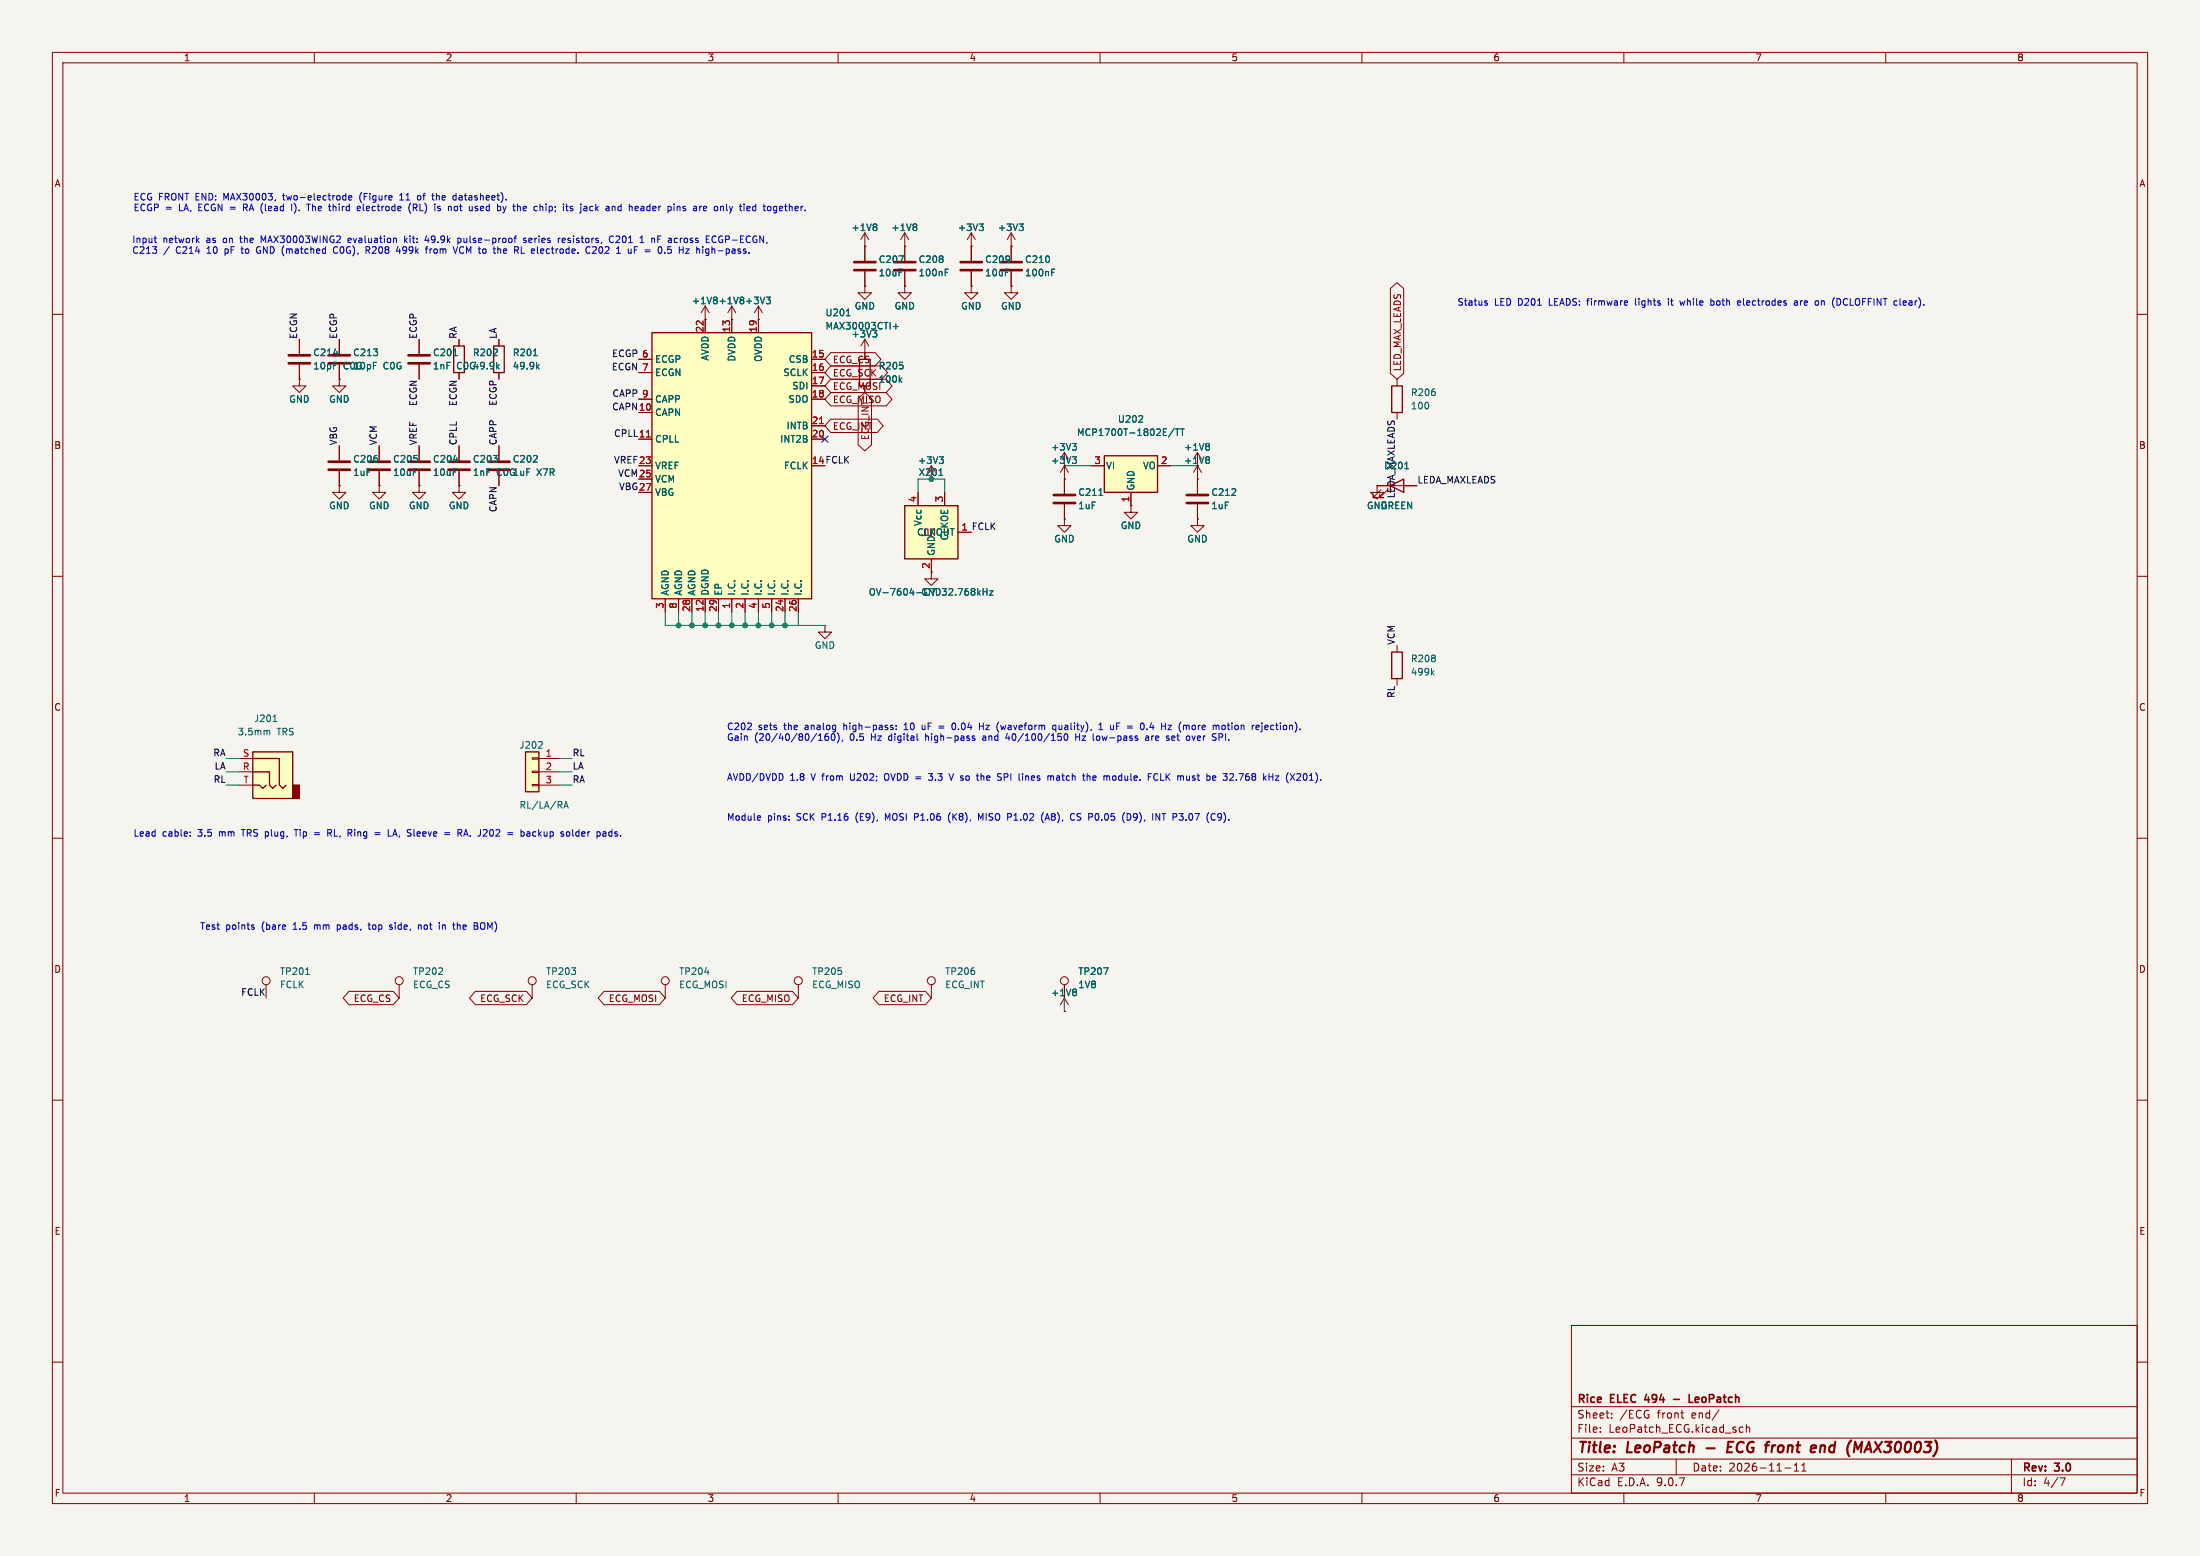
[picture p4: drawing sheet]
<svg xmlns="http://www.w3.org/2000/svg" width="420mm" height="297mm" viewBox="0 0 420 297" stroke-linecap="round" stroke-linejoin="round" font-family="sans-serif">
<path d="M0 0h420v297h-420z" fill="#f5f4ef" stroke="#f5f4ef" stroke-width=".19"/>
<g fill="none" stroke="#840000" stroke-width=".19">
<path d="M10 10h400v277h-400zM12 12h396v273h-396zM60 10v2M110 10v2M160 10v2M210 10v2M260 10v2M310 10v2M360 10v2M10 60h2M408 60h2M10 110h2"/>
<path d="M408 110h2M10 160h2M408 160h2M10 210h2M408 210h2M300 253h108v32h-108zM10 260h2M300 278.5h108M300 274.5h108M300 268.5h108M305.5 273.2v.2M305.5 272.5v.1"/>
<path d="M307.7 270.5v.2M307.7 269.8v.1M320 278.5v3M320.9 269.7h.5M321.3 270.7h.1M328.2 269.1l-1.3 1.9M332 273.1l.3 .3 .4-.1M332.7 272.5l-.4-.1-.3 .3M333.4 272.5l.2-.1 .3 .1 .1 .9M333.4 271.9v1.5M342.5 279.7l.4-.4v1.5M343.9 279.7l.5-.4v1.5"/>
<path d="M384 278.5v6.5M408 260h2M60 285v2M110 285v2M160 285v2M210 285v2M260 285v2M300 281.5h108M310 285v2M340.7 280.2h1.2M342.5 280.8h.9M343.9 280.8h.9"/>
<path d="M360 285v2M393.2 282.1h1l-.6 1.5"/>
</g>
<path d="M325.8 276.4h1.5M329.8 276.2h.7M330.9 275.2h-.9l-.3 2h1M338.9 275.9l-.5 .2M347.6 275.9l-.2 1.3M348.3 276a.57 .57 0 0 0-.7 .1M353.4 274.9l-.1 .1M354.6 276.6l.9-1.4-.3 2" fill="none" stroke="#840000" stroke-width=".4"/>
<path d="M314.3 266.1l-.3 1.1h.9M319.5 267.1h1.1M322.5 266.2v1.5h.7M323.8 266.7l-.2 .2v.6l.2 .2M324.3 267l-.7 .2" fill="none" stroke="#840000" stroke-width=".3"/>
<path d="M48.3 143.5h7.6v8.9h-7.6z" fill="#ffffc2"/>
<path d="M55.9 149.9h1.2v2.5h-1.2z" fill="#840000" stroke="#840000" stroke-width=".25"/>
<path d="M265.4 92.7l2.6-1.3v2.6zM48.3 143.5h7.6v8.9h-7.6zM48.3 147.3h3.1v2.6l.7 .6 .6-.6M48.3 149.9h1.2l.7 .6 .6-.6M48.3 144.8h5v5.1l.7 .6 .6-.6" fill="none" stroke="#840000" stroke-width=".25"/>
<g fill="none" stroke="#840000" stroke-width=".19">
<path d="M165.1 47h.1M165.1 54.6v1.3h1.3l-1.3 1.3-1.3-1.3h1.3M165.1 54.6h.1M165.1 44.5v5.3M165.1 51.8v2.8M165.1 44.5l-.8 1.2M165.1 44.5l.8 1.2M172.7 47h.1M172.7 54.6v1.3h1.3l-1.3 1.3-1.3-1.3h1.3M172.7 54.6h.1M172.7 44.5l-.7 1.2M172.7 44.5l.8 1.2"/>
<path d="M172.7 44.5v5.3M172.7 51.8v2.8M185.4 54.6v1.3h1.3l-1.3 1.3-1.3-1.3h1.3M185.4 54.6h.1M185.4 47h.1M185.4 44.5l-.7 1.2M185.4 44.5l.8 1.2M185.4 44.5v5.3M185.4 51.8v2.8M193 47h.1M193 54.6v1.3h1.3l-1.3 1.3-1.2-1.3h1.2M193 54.6h.1"/>
<path d="M193 44.5v5.3M193 51.8v2.8M193 44.5l-.7 1.2M193 44.5l.8 1.2M57.1 72.4v1.3h1.3l-1.3 1.2-1.2-1.2h1.2M57.1 72.4h.1M64.8 72.4v1.3h1.2l-1.2 1.2-1.3-1.2h1.3M64.8 72.4h.1M64.8 64.8v2.8M64.8 69.6v2.8M80 64.8v2.8M80 69.6v2.8"/>
<path d="M64.8 92.7v1.3h1.2l-1.2 1.3-1.3-1.3h1.3M64.8 92.7h.1M64.8 85.1v2.8M64.8 89.9v2.8M72.4 92.7v1.3h1.3l-1.3 1.3-1.3-1.3h1.3M72.4 92.7h.1M72.4 85.1v2.8M72.4 89.9v2.8M202.4 90.2l.8-1.3 .8 1.3M203.2 91.4h.1M203.2 99.1v1.2h1.3l-1.3 1.3-1.3-1.3h1.3M203.2 99.1h.1"/>
<path d="M203.2 86.4v7.8M203.2 96.3v2.8M203.2 86.4l-.8 1.2M203.2 86.4l.8 1.2M262.9 92.7v1.3h1.3l-1.3 1.3-1.3-1.3h1.3M262.9 92.7h.1M262.9 92.7h7.6M263.7 93.5l-1.6 1.5h.8h-.8v-.8M264.9 93.5l-1.5 1.5h.8h-.8v-.8M45.7 144.8h2.6M45.7 147.3h2.6M45.7 149.9h2.6"/>
</g>
<g fill="none" stroke="#006464" stroke-width=".19">
<path d="M167.2 42.7l.2 .3-.2 .3 .2 .2v.3l-.2 .2M171.6 48.8h.9l-.6 1.3M174.8 42.7l.2 .3-.2 .3 .2 .2v.3l-.2 .2M180.5 52h.4M180.5 51.4h.6M186.9 42.7h.8l-.4 .5M187.5 43.2l.2 .3v.3l-.2 .2M194.6 42.7h.7l-.4 .5M195.1 43.2l.2 .3v.3l-.2 .2M200.8 52h.4M200.8 51.4h.6M86.6 67.9h.7"/>
<path d="M204.7 87.2h.8l-.4 .5M204.7 84.7h.8l-.4 .4M205.3 87.7l.2 .2v.3l-.2 .3M205.3 85.1l.2 .3v.3l-.2 .2M209.8 94.6h.7M268.2 89.5h.7M51.1 139.4l.4 .2v.7M52.1 137.7h.8"/>
</g>
<g fill="none" stroke="#840000" stroke-width=".51">
<path d="M163.1 50h4M163.1 51.6h4M170.7 50h4.1M170.7 51.6h4.1M183.4 50h4.1M183.4 51.6h4.1M191 50h4.1M191 51.6h4.1M62.7 67.8h4.1M62.7 69.3h4.1M78 67.8h4M78 69.3h4"/>
<path d="M62.7 88.1h4.1M62.7 89.7h4.1M70.4 88.1h4M70.4 89.7h4M201.2 94.5h4M201.2 96h4"/>
</g>
<path d="M210.8 87h10.2v7h-10.2z" fill="#ffffc2"/>
<path d="M164.1 68.6h2v5.1h-2zM265.7 73.7h2v5h-2zM210.8 87h10.2v7h-10.2z" fill="none" stroke="#840000" stroke-width=".25"/>
<g fill="none" stroke="#840000" stroke-width=".19">
<path d="M134.6 58.4l-.7 1.3M134.6 58.4l.8 1.3M134.6 58.4v2.6M144.8 58.4l-.8 1.3M144.8 58.4l.7 1.3M144.8 58.4v2.6M57.1 64.8v2.8M57.1 69.6v2.8M134.6 61h.1M144.8 61h.1M165.1 67.3h.1M165.1 64.8v3.8"/>
<path d="M165.1 64.8l-.8 1.2M165.1 64.8l.8 1.2M266.7 72.4v1.3M266.7 78.7v1.3M208.3 88.9h2.5M215.9 96.5v1.3h1.3l-1.3 1.3-1.3-1.3h1.3M215.9 96.5h.1M215.9 94v2.5M221 88.9h2.5M227.8 90.2l.8-1.3 .8 1.3M228.6 99.1v1.2h1.3l-1.3 1.3-1.3-1.3h1.3M228.6 99.1h.1"/>
<path d="M228.6 91.4h.1M228.6 86.4v7.8M228.6 96.3v2.8M228.6 86.4l-.8 1.2M228.6 86.4l.8 1.2"/>
</g>
<g fill="none" stroke="#006464" stroke-width=".19">
<path d="M146.3 56.7h.8l-.4 .5M146.8 57.2l.3 .2v.3l-.3 .3M63.7 67.5h.8M167.3 63.7l.1 .4-.2 .2M171.8 72.5l.4 .5M172.2 72.1l-.5 .5M218.1 79.4v.5M217.4 80.6h.7M224.2 81.8l-1.1 1.6M224.4 81.9h.7M224.8 81.9v1.2M225.4 81.9h.7"/>
<path d="M225.7 81.9v1.2M230.7 84.7l.2 .2-.2 .3 .2 .2v.3l-.2 .2M230.7 87.2l.2 .2-.2 .3 .2 .3v.2l-.2 .3"/>
</g>
<path d="M55.1 67.8h4.1M55.1 69.3h4.1M226.6 94.5h4M226.6 96h4" fill="none" stroke="#840000" stroke-width=".51"/>
<path d="M124.5 63.5h30.4v50.8h-30.4z" fill="#ffffc2"/>
<path d="M86.6 66h2v5.1h-2zM94.2 66h2.1v5.1h-2.1zM124.5 63.5h30.4v50.8h-30.4zM265.7 124.5h2v5h-2z" fill="none" stroke="#840000" stroke-width=".25"/>
<g fill="none" stroke="#840000" stroke-width=".19">
<path d="M139.7 58.4v5.1M139.7 58.4l-.8 1.3M139.7 58.4l.8 1.3M87.6 64.8v1.2M87.6 71.1v1.3M95.2 64.8v1.2M95.2 71.1v1.3M121.9 68.6h2.6M121.9 71.1h2.6M121.9 76.2h2.6M121.9 78.7h2.6M134.6 61v2.5"/>
<path d="M139.7 61h.1M144.8 61v2.5M154.9 68.6h2.6M154.9 71.1h2.6M154.9 76.2h2.6M154.9 73.7h2.6M80 92.7v1.3h1.3l-1.3 1.3-1.3-1.3h1.3M80 92.7h.1M80 85.1v2.8M80 89.9v2.8M87.6 92.7v1.3h1.3l-1.3 1.3-1.2-1.3h1.2M87.6 92.7h.1"/>
<path d="M87.6 85.1v2.8M87.6 89.9v2.8M95.2 85.1v2.8M95.2 89.9v2.8M121.9 83.8h2.6M121.9 88.9h2.6M121.9 91.4h2.6M121.9 94h2.6M154.9 83.8h2.6M154.9 81.3h2.6M127 114.3v2.5M129.5 114.3v2.5"/>
<path d="M132.1 114.3v2.5M134.6 114.3v2.5M137.2 114.3v2.5M139.7 114.3v2.5M142.2 114.3v2.5M144.8 114.3v2.5M147.3 114.3v2.5M149.9 114.3v2.5M152.4 114.3v2.5M157.5 119.4v1.3h1.2l-1.2 1.2-1.3-1.2h1.3M157.5 119.4h.1M266.7 123.2v1.3"/>
<path d="M266.7 129.5v1.3M50.8 188v2.5M76.2 188v2.5M127 188v2.5M152.4 188v2.5M177.8 188v2.5M202.4 191.8l.8-1.3 .8 1.3M203.2 193h.1M203.2 188v5"/>
<circle cx="50.8" cy="187.2" r=".76"/>
<circle cx="76.2" cy="187.2" r=".76"/>
<circle cx="127" cy="187.2" r=".76"/>
<circle cx="152.4" cy="187.2" r=".76"/>
<circle cx="177.8" cy="187.2" r=".76"/>
<circle cx="203.2" cy="187.2" r=".76"/>
</g>
<path d="M123.4 83.4h.8M156.5 80.9h.7" fill="none" stroke="#a90000" stroke-width=".19"/>
<g fill="none" stroke="#006464" stroke-width=".19">
<path d="M94.9 69.9l.4 .5M95.3 69.6l-.5 .5M101.8 67.9h.8M102.6 69.9l.3 .5M102.9 69.6l-.5 .5M161.6 60.3h.7M170.5 62.3h1M171 61.8v1M86.6 87.8h.8M273.4 128.4l.4 .4M273.8 128l-.5 .5M58.3 186h.8"/>
<path d="M134.5 185.6h.8M205.3 188.8l.1 .1M205.4 189.3h-.1l.1 .1M205.4 189.5l.1 .3-.2 .3M210.7 184.7h.8l-.5 1.3"/>
</g>
<path d="M78 88.1h4M78 89.7h4M85.6 88.1h4.1M85.6 89.7h4.1M93.2 88.1h4.1M93.2 89.7h4.1" fill="none" stroke="#840000" stroke-width=".51"/>
<path d="M172.7 96.5h10.2v10.2h-10.2z" fill="#ffffc2"/>
<path d="M172.7 96.5h10.2v10.2h-10.2z" fill="none" stroke="#840000" stroke-width=".25"/>
<g fill="none" stroke="#840000" stroke-width=".19">
<path d="M175.3 94v2.5M177.8 88.9v2.5M177.8 88.9l-.8 1.3M177.8 88.9l.8 1.3M180.3 94v2.5M177.8 106.7v3.8h1.3l-1.3 1.3-1.3-1.3h1.3M182.9 101.6h2.5M101.6 188v2.5"/>
<circle cx="101.6" cy="187.2" r=".76"/>
</g>
<path d="M179.3 90.7h.7M179.3 87.2h.8l-.4 .5M179.9 87.7l.2 .2v.3l-.2 .3M188.9 112.8h.7l-.7 .8h.7" fill="none" stroke="#006464" stroke-width=".19"/>
<path d="M100.3 143.5h2.6v7.6h-2.6z" fill="#ffffc2"/>
<path d="M100.3 143.5h2.6v7.6h-2.6z" fill="none" stroke="#840000" stroke-width=".25"/>
<g fill="none" stroke="#840000" stroke-width=".19">
<path d="M165.1 47h.1M165.1 54.6h.1M165.1 47v2.8M165.1 51.8v2.8M172.7 47h.1M172.7 54.6h.1M172.7 47v2.8M172.7 51.8v2.8M185.4 54.6h.1M185.4 47h.1M185.4 47v2.8M185.4 51.8v2.8"/>
<path d="M193 47h.1M193 54.6h.1M193 47v2.8M193 51.8v2.8M265.4 55.1l1.3-1.1 1.3 1.1v16.2l-1.3 1.1-1.3-1.1zM57.1 72.4h.1M57.1 64.8v2.8M57.1 69.6v2.8M64.8 72.4h.1M64.8 64.8v2.8M64.8 69.6v2.8M80 64.8v2.8"/>
<path d="M80 69.6v2.8M87.6 64.8v1.2M87.6 71.1v1.3M95.2 64.8v1.2M95.2 71.1v1.3M121.9 68.6h2.6M121.9 71.1h2.6M121.9 76.2h2.6M121.9 78.7h2.6M134.6 61h.1M134.6 61v2.5M139.7 61h.1"/>
<path d="M139.7 61v2.5M144.8 61h.1M144.8 61v2.5M154.9 68.6h2.6M154.9 71.1h2.6M154.9 76.2h2.6M154.9 73.7h2.6M158.6 72.4h10.6l1.1 1.3-1.1 1.2h-10.6l-1.1-1.2zM158.6 67.3h8.5l1.1 1.3-1.1 1.3h-8.5l-1.1-1.3zM158.6 69.8h9.7l1.1 1.3-1.1 1.3h-9.7l-1.1-1.3zM158.6 74.9h10.6l1.1 1.3-1.1 1.3h-10.6l-1.1-1.3zM163.8 76l1.3-1.1 1.3 1.1v8.9l-1.3 1.1-1.3-1.1z"/>
<path d="M165.1 67.3h.1M165.1 67.3v1.3M64.8 92.7h.1M64.8 85.1v2.8M64.8 89.9v2.8M72.4 92.7h.1M72.4 85.1v2.8M72.4 89.9v2.8M80 92.7h.1M80 85.1v2.8M80 89.9v2.8M87.6 92.7h.1"/>
<path d="M87.6 85.1v2.8M87.6 89.9v2.8M95.2 85.1v2.8M95.2 89.9v2.8M121.9 88.9h2.6M121.9 83.8h2.6M121.9 91.4h2.6M121.9 94h2.6M154.9 83.8h2.6M154.9 81.3h2.6M158.6 80h8.9l1.1 1.3-1.1 1.3h-8.9l-1.1-1.3zM175.3 94v2.5"/>
<path d="M180.3 94v2.5M203.2 91.4h.1M203.2 99.1h.1M203.2 91.4v2.8M203.2 96.3v2.8M208.3 88.9h2.5M215.9 96.5h.1M215.9 94v2.5M221 88.9h2.5M228.6 99.1h.1M228.6 91.4h.1M228.6 91.4v2.8"/>
<path d="M228.6 96.3v2.8M262.9 92.7h.1M262.9 92.7h2.5M268 92.7h2.5M127 114.3v2.5M129.5 114.3v2.5M132.1 114.3v2.5M134.6 114.3v2.5M137.2 114.3v2.5M139.7 114.3v2.5M142.2 114.3v2.5M144.8 114.3v2.5"/>
<path d="M147.3 114.3v2.5M149.9 114.3v2.5M152.4 114.3v2.5M177.8 106.7v2.5M182.9 101.6h2.5M101.6 144.7h1.3v.2h-1.3zM101.6 147.2h1.3v.2h-1.3zM101.6 149.7h1.3v.3h-1.3zM102.9 144.8h3.8M102.9 147.3h3.8M102.9 149.9h3.8M66.6 189.2h8.5l1.1 1.3-1.1 1.3h-8.5l-1.1-1.3z"/>
<path d="M90.7 189.2h9.8l1.1 1.3-1.1 1.3h-9.8l-1.1-1.3zM115.3 189.2h10.6l1.1 1.3-1.1 1.3h-10.6l-1.1-1.3zM140.7 189.2h10.6l1.1 1.3-1.1 1.3h-10.6l-1.1-1.3zM167.8 189.2h8.9l1.1 1.3-1.1 1.3h-8.9l-1.1-1.3zM203.2 193h.1M203.2 188v2.5"/>
</g>
<g fill="none" stroke="#006464" stroke-width=".19">
<path d="M146.3 56.7h.8l-.4 .5M146.8 57.2l.3 .2v.3l-.3 .3M167.2 42.7l.2 .3-.2 .3 .2 .2v.3l-.2 .2M171.6 48.8h.9l-.6 1.3M174.8 42.7l.2 .3-.2 .3 .2 .2v.3l-.2 .2M180.5 52h.4M180.5 51.4h.6M186.9 42.7h.8l-.4 .5M187.5 43.2l.2 .3v.3l-.2 .2M194.6 42.7h.7l-.4 .5M195.1 43.2l.2 .3v.3l-.2 .2M200.8 52h.4"/>
<path d="M200.8 51.4h.6M63.7 67.5h.8M86.6 67.9h.7M94.9 69.9l.4 .5M95.3 69.6l-.5 .5M101.8 67.9h.8M102.6 69.9l.3 .5M102.9 69.6l-.5 .5M161.6 60.3h.7M167.3 63.7l.1 .4-.2 .2M170.5 62.3h1M171 61.8v1"/>
<path d="M171.8 72.5l.4 .5M172.2 72.1l-.5 .5M218.1 79.4v.5M86.6 87.8h.8M179.3 90.7h.7M179.3 87.2h.8l-.4 .5M179.9 87.7l.2 .2v.3l-.2 .3M204.7 87.2h.8l-.4 .5M204.7 84.7h.8l-.4 .4M205.3 87.7l.2 .2v.3l-.2 .3M205.3 85.1l.2 .3v.3l-.2 .2M209.8 94.6h.7"/>
<path d="M217.4 80.6h.7M224.2 81.8l-1.1 1.6M224.4 81.9h.7M224.8 81.9v1.2M225.4 81.9h.7M225.7 81.9v1.2M230.7 84.7l.2 .2-.2 .3 .2 .2v.3l-.2 .2M230.7 87.2l.2 .2-.2 .3 .2 .3v.2l-.2 .3M268.2 89.5h.7M188.9 112.8h.7l-.7 .8h.7M103.4 141.6l.1 .2v.3l-.8 .7h.8M107.6 154.2l.5-1.2 .4 1.2"/>
<path d="M107.8 153.9h.6M205.3 188.8l.1 .1M205.4 189.3h-.1l.1 .1M205.4 189.5l.1 .3-.2 .3M210.7 184.7h.8l-.5 1.3"/>
</g>
<g fill="none" stroke="#009600" stroke-width=".19">
<path d="M175.3 91.4v2.6M177.8 91.4h2.5v2.6M203.2 88.9h5.1M223.5 88.9h5.1M127 116.8v2.6h30.5M129.5 116.8v2.6M132.1 116.8v2.6M134.6 116.8v2.6M137.2 116.8v2.6M139.7 116.8v2.6M142.2 116.8v2.6M144.8 116.8v2.6"/>
<path d="M147.3 116.8v2.6M149.9 116.8v2.6M152.4 116.8v2.6M43.2 149.9h2.5M43.2 147.3h2.5M43.2 144.8h2.5M106.7 149.9h2.5M106.7 147.3h2.5M106.7 144.8h2.5M203.2 190.5v2.5"/>
</g>
<path d="M156.9 83.2l1.2 1.2M158.1 83.2l-1.2 1.2" fill="none" stroke="#000084" stroke-width=".19"/>
<g fill="none" stroke="#0000c2" stroke-width=".19">
<path d="M46.5 39v1.2M46.5 39.6h.5M55.7 39v1.2M56.2 38.8l.1 .2M58.9 39v1.2M63.6 39v1.2M63.8 39.4l-.2 .1M65.7 37.3l.3 .1M66 36.9v1.3M66 38.1l-.3 .1M66.6 37.8l.6-.2-.1-.2-.4-.1-.1 .2v.6h.5M68.3 39.4h.3l.2 .3-.6 .1"/>
<path d="M68.8 37.1l-.1 .5 .1 .7M76.3 38.2h.7M76.3 37.3l.4-.4v1.3M78.4 38.8a1.47 1.47 0 0 0 0 1.9M78.9 39v1.2M79.2 39.6l.4 .6M79.4 39h.1M79.5 39.6h-.6M80.2 37.4l-.3-.1-.2 .3v.5l.2 .1 .3-.1M82.4 37.3h.5M82.8 38.2h.1M83.7 39.8l.3 .1 .1 .1-.4 .2"/>
<path d="M83.7 39.4h.3M86.7 37.3l.4 .1M86.8 39.4h.3l.3 .2M87.1 38.1l-.4 .1M87.1 36.9v1.3M87.4 40l-.3 .2h-.3M90.9 39.4h.3M90.9 39.8l.3 .1v.1l-.4 .2M96.6 39.4l-.3 .8M100.1 39.4h.3M100.5 39.7l-.6 .1M104.2 39v.1"/>
<path d="M104.2 39.4v.8M109.2 39.8l.2 .2-.2 .2M109.2 39.4h.1M113.1 39.4h.1M118.1 39.4h.5M118.6 39v1.2M122.7 39.4l.2 .2v.6M122.9 39.7h-.1M123.5 39.5v.6M130.8 39.4h-.3l-.1 .2v.1l.4 .2v.3h-.4M139.9 39.4l-.3 .8M149.4 39.4v.3l-.6 .1"/>
<path d="M149.8 39.4h.5M150 39v1l.1 .2M29.4 45.5h.5M29.7 46.2l.2 .1M37.6 45.8l.4 .5M38 45.5l-.5 .4M46 47.5h.5M46.2 47.1v1.2M49.4 47.1a.68 .68 0 0 0-.5 .6 .68 .68 0 0 0 .5 .7M50.3 45.9l-.4-.9v1.3M56.3 40.5l-.1 .2M64.1 47.1a.61 .61 0 0 0-.5 .8 .61 .61 0 0 0 .8 .3"/>
<path d="M64.2 47.1l.2 .1M66.9 45.5l-.5 .1 .1 .6 .4 .1M67 45.8l-.6 .1M68.3 40.2h.4M70.2 47.7l.4 .7M70.4 47.1l.2 .2-.1 .3-.6 .1M75.7 47.9h.8M76.3 47.5v.9M77.3 45v1.3M77.4 45.8l.3 .5M77.7 45.5l-.4 .4M81.4 45l-.3 .9h.8"/>
<path d="M81.7 45.5v.8M82.1 47.5v.9M82.5 47.5l-.4 .2M87.4 47.1l-.5 1.3M87.4 45.5h.4l.2 .2-.1 .5h-.5M87.4 45.5v1.2M88.3 47.1a.64 .64 0 0 0-.6 .6 .64 .64 0 0 0 .6 .7M96.2 47.6v.7M96.7 47.8l-.6 .1M98.1 45.5h.5M98.6 45l-.3 .2v1.1M99.5 48.4h.6"/>
<path d="M100.4 45.5h-.3l-.2 .1 .1 .2 .4 .1v.3h-.5M100.4 40.2h-.3M101.1 45.5l-.1 .1v.5l.1 .2M101.6 45.8l-.6 .1M106.8 45.5h.1M107.3 45.9l.6-.1v-.3h-.4l-.2 .1 .1 .6h.5M112.6 48.2v.1M113.2 40.2h-.1M113.8 47.3v.3l-.7 .8h.7M114.4 47.3l-.1 .6 .1 .3M117.1 45.2a.6 .6 0 0 0-.8 .4 .6 .6 0 0 0 .6 .7l.2-.1M118.1 45l-.5 .2"/>
<path d="M118.1 40.2h.5M118.3 45.6l-.8 .7h.8M120 47.5v.8l.3 .1 .2-.2M120.5 47.5v.9M122.9 40.2h-.1M125.6 45h.6M125.6 45.6h.4M125.9 47.1l.4 .2M126.3 48.1l-.4 .3M127.5 47.1l-.1 .6M133 47.1v1.3M133.4 47.5l-.4 .1"/>
<path d="M136 46.1l.3 .2 .4-.1M136.7 45.2l-.4-.2-.3 .2M137.2 45.3v.7M283.6 57.8l.3 .1 .1 .2-.4 .2M283.6 57.4l.3 .1M312.2 57v1.1l.2 .2M318.5 57v.1M318.5 57.4v.9M320.7 57.4l.2 .9 .3-.6 .2 .6M326.6 57.5l.4-.1 .2 .3-.1 .5h-.5M326.6 57v1.3M331.8 58.2h.4"/>
<path d="M331.8 57.5l.3-.1 .2 .3-.6 .1M342.6 57.5h.5v.8M343.1 57.7l-.4 .1-.2 .2 .2 .3 .4-.1M347.7 57.4v.9M347.9 57.4l-.2 .1M350.2 56.8l-.1 .1M350.7 57l.5 .1 .2 .4M351.4 57.7l-.2 .5-.5 .1M159.8 139.9a1.46 1.46 0 0 1 0 1.9M170 138.8l.5 .2v.2l-.4 .1M170 138.5h.5M171.1 139.2v.1"/>
<path d="M171.1 138.5v.1M172.6 139.3h.7M172.8 138.2l-.2 .2M176 138.4v.7l.4 .2M179.2 138.6h1M179.2 139h1M181.8 138.2l.2-.2a.68 .68 0 0 1 .5 .6 .68 .68 0 0 1-.5 .7l-.2-.1M187 138.6h.7M187.7 138v1.3M191 138.4l.3 .9 .2-.6M192.3 140l-.3 .9h.8M201.6 138.5l-.4-.1-.2 .3 .1 .5h.5"/>
<path d="M201.6 138.4v1.3M202.2 138.4v.7l.1 .2M209.8 139.3h.7M209.8 138.4l.3-.4v1.3M213.2 138.6h.4M213.8 138h-.6v1.3M217.8 138.2l.2-.2 .4 .2M219.8 137.9l-.3 1h.8M223 138.4h.6l-.6 .9h.6M227.7 138.5l-.1 .2 .1 .5M233.2 138.7l.3-.3 .3 .1 .1 .2-.1 .5-.3 .1-.3-.3M234.3 138.4h.5"/>
<path d="M240.9 138v.1M240.9 138.4v1.1l-.2 .2M242.1 138.6l-.2-.2-.4 .2v.6h.5M242.1 138.7l-.6 .2M36.3 159.5v.1M36.3 158.8v.1M56.2 158.3h.7M56.5 158.3v1.3M60 158.9h1M60 159.3h1M62.6 159l.6-.1 .1-.1-.1-.3-.6-.2v1.3M62.9 159l.4 .6"/>
<path d="M66.7 159l.5 .6M66.9 158.3l.3 .3-.1 .3-.2 .1M71.6 158.9h1M71.6 159.3h1M74.1 158.3v1.3M75 159.6l.4-1.3 .4 1.3M75.1 159.2h.6M84.9 158.9h1M84.9 159.3h1M88.2 158.6l-.3-.3h-.5v1.3M88.5 159.6l.4-1.3 .5 1.3M88.6 159.2h.6"/>
<path d="M99.5 158.3v1.3M102.2 158.8h-.4l-.1 .2 .1 .5 .4 .1M108.7 158.9v.6M109.3 158.3v1.1l.2 .2M116.8 158.8h-.3l-.3 .2 .1 .5h.5M116.8 158.3v1.3M145 155.7l.2 .3-.6 .1M145.1 156.5l-.1 .1M156.3 141.3h.7M156.6 140v1.3M157.5 140.4v.8l.2 .1 .4-.1 .1-.4-.1-.2-.4-.1-.2 .3M158.7 140.3v.5l.3 .5 .3-.2v-.8"/>
<path d="M160.9 141.3l-.2 .2M169 147.7a.9 .9 0 0 0 0 1.2M169.4 156.2l-.4-.9v1.3M174.6 155.3h.5M174.6 156h.5M175.1 141.3h.2M176.7 140v1.3M176.9 140.5l-.2 .1M177.2 147.7h.8l-.4 .5h.3M177.2 148.8l.2 .1h.5M181.2 147.7l.4 1.2 .4-1.2M181.4 155.1a1.46 1.46 0 0 0 0 1.9"/>
<path d="M186.1 140.5h-.3l-.2 .2 .1 .1 .4 .2v.3h-.5M187.3 147.7v1.2M187.6 155.3l-.4 .9-.4-.9v1.3M187.6 148.1l-.3 .1M188 140.5h-.4M188.1 140.8h-.3l-.2 .2v.3h.5M191.7 148.3h.5M192.2 147.7h-.5v1.2M195.8 148.1v.8M196.2 148.1l-.4 .1M198.9 156.5l.3 .5M199.2 155.1l-.3 .6"/>
<path d="M199.5 156.6l.4-1.3 .4 1.3M199.6 156.2h.6M200.7 148.2h.4v.7M201.9 148.1l-.2 .1M201.9 148.5l-.2 .1 .2 .3M202 140h.6M202.4 140.5l.2 .3v.3l-.2 .2M203.2 140.3l-.1 .5 .3 .5 .4-.2v-.8M204.6 155.3l.5 .1M205.1 156.4l-.5 .1M205.4 140v1.3M205.4 140.7h.7"/>
<path d="M205.6 156.5l.2 .1M205.7 155.3l-.1 .2 .1 .3M206.1 140v1.3M207.6 148.2h.4l.1 .7M208.7 148.2v.7M209.2 148.4l-.6 .1M209.3 141.1l.1 .2h.3M209.7 140.5h-.3l-.1 .2M212.9 148.2l-.3-.1-.2 .2v.5l.2 .1h.3M215.2 155.3a.64 .64 0 0 1 .7 .6 .64 .64 0 0 1-.7 .7zM218.7 140.5h.5l.1 .8M219.3 140.8h-.4l-.2 .2 .2 .3h.4"/>
<path d="M220.7 155.3l.7 1.3v-1.3M221 147.8a.6 .6 0 0 0-.8 .4 .6 .6 0 0 0 .6 .7l.2-.1M221.6 147.7v1.2h.6M221.8 155.3h.7M224.1 140.5l-.4 .2 .1 .6h.3M224.3 140.8l-.6 .1M227.6 140.5l.3 .8 .3-.8M231.7 155.3l.3 .1M232 156.4l-.3 .2M232.6 156.6h.2M232.7 140v1.3M232.9 155.3h-.2l-.2 .2v.5l.4 .1"/>
<path d="M233.2 140l.1 .1M233.3 140.7h-.6M243.5 148.1h.6l-.6 .8h.6M249 147.7l-.2 .5 .2 .7M48.2 177h.3v.2l-.4 .2M48.2 176.5l.3 .1M64.4 176.5v1.3M64.4 177.3l.1 .1M64.5 176.5l-.1 .1M70.3 176.5h.4M70.4 176.1v1.1l.3 .2M74.8 176.6l-.3-.1-.1 .3 .5 .3"/>
<path d="M74.9 177.2l-.2 .2-.3-.1M79.9 176.7l.1-.2 .4 .1v.8M79.9 176.5v.9M84.5 176.5v.9M84.8 176.5l-.3 .2M87.3 176.1v1.3M87.7 176.5l-.4 .2M91.2 176.8v.5M91.9 176.2a.9 .9 0 0 0 0 1.1"/>
</g>
<path d="M123.4 83.4h.8M156.5 80.9h.7" fill="none" stroke="#a90000" stroke-width=".19"/>
<g fill="#009600" stroke="#009600" stroke-width=".19">
<circle cx="177.8" cy="91.4" r=".46"/>
<circle cx="149.9" cy="119.4" r=".46"/>
<circle cx="144.8" cy="119.4" r=".46"/>
<circle cx="147.3" cy="119.4" r=".46"/>
<circle cx="132.1" cy="119.4" r=".46"/>
<circle cx="137.2" cy="119.4" r=".46"/>
<circle cx="134.6" cy="119.4" r=".46"/>
<circle cx="129.5" cy="119.4" r=".46"/>
<circle cx="142.2" cy="119.4" r=".46"/>
<circle cx="139.7" cy="119.4" r=".46"/>
</g>
<g font-size="2.8" fill="#840000">
<text x="301" y="277.9">Title:</text>
<text x="310.6" y="277.9">LeoPatch</text>
<text x="331.4" y="277.9">ECG</text>
<text x="339.5" y="277.9">front</text>
<text x="349" y="277.9">end</text>
<text x="356.6" y="277.9">(MAX30003)</text>
</g>
<g font-size="2.1" fill="#840000">
<text x="301" y="268.2">Rice</text>
<text x="307.5" y="268.2">ELEC</text>
<text x="314.7" y="268.2">494</text>
<text x="324.3" y="268.2">LeoPatch</text>
<text x="301" y="273.7">File:</text>
<text x="301" y="271">Sheet:</text>
<text x="307.1" y="273.7">LeoPatch_ECG.kicad_sch</text>
<text x="309.2" y="271">/ECG</text>
<text x="316.4" y="271">front</text>
<text x="323.1" y="271">end/</text>
<text x="301" y="281.1">Size:</text>
<text x="307.6" y="281.1">A3</text>
<text x="323" y="281.1">Date:</text>
<text x="330" y="281.1">2026-11-11</text>
<text x="386" y="281.3">Rev:</text>
<text x="392.4" y="281.3">3.0</text>
<text x="301" y="283.9">KiCad</text>
<text x="308.7" y="283.9">E.D.A.</text>
<text x="316.3" y="283.9">9.0.7</text>
<text x="386" y="283.9">Id:</text>
<text x="390.1" y="283.9">4/7</text>
</g>
<g font-size="1.8" fill="#840000">
<text x="35" y="11.9">1</text>
<text x="85" y="11.9">2</text>
<text x="135" y="11.9">3</text>
<text x="185" y="11.9">4</text>
<text x="235" y="11.9">5</text>
<text x="285" y="11.9">6</text>
<text x="335" y="11.9">7</text>
<text x="385" y="11.9">8</text>
<text x="10.3" y="35.9">A</text>
<text x="408.3" y="35.9">A</text>
<text x="158.9" y="69.5">ECG_CS</text>
<text x="267.7" y="71" transform="rotate(-90 267.7 71)">LED_MAX_LEADS</text>
<text x="158.9" y="74.6">ECG_MOSI</text>
<text x="158.9" y="72.1">ECG_SCK</text>
<text x="158.9" y="77.2">ECG_MISO</text>
<text x="158.9" y="82.2">ECG_INT</text>
<text x="10.3" y="85.9">B</text>
<text x="154.9" y="88.6">14 FCLK</text>
<text x="166.1" y="84.1" transform="rotate(-90 166.1 84.1)">ECG_INT</text>
<text x="200.6" y="88.7">+3V3</text>
<text x="408.2" y="85.9">B</text>
<text x="175.3" y="91">X201</text>
<text x="177.5" y="108.7" transform="rotate(-90 177.5 108.7)">2</text>
<text x="10.3" y="135.9">C</text>
<text x="408.2" y="135.9">C</text>
<text x="10.3" y="185.9">D</text>
<text x="408.2" y="185.9">D</text>
<text x="67.4" y="191.5">ECG_CS</text>
<text x="91.6" y="191.5">ECG_SCK</text>
<text x="116.1" y="191.5">ECG_MOSI</text>
<text x="141.5" y="191.5">ECG_MISO</text>
<text x="168.6" y="191.5">ECG_INT</text>
<text x="10.3" y="235.9">E</text>
<text x="408.3" y="235.9">E</text>
<text x="10.3" y="285.9">F</text>
<text x="35" y="286.9">1</text>
<text x="85" y="286.9">2</text>
<text x="135" y="286.9">3</text>
<text x="185" y="286.9">4</text>
<text x="235" y="286.9">5</text>
<text x="285" y="286.9">6</text>
<text x="335" y="286.9">7</text>
<text x="385" y="286.9">8</text>
<text x="408.3" y="285.9">F</text>
</g>
<g font-size="1.8" fill="#0000c2">
<text x="25.4" y="38.3">ECG FRONT END:</text>
<text x="25.4" y="40.4">ECGP =</text>
<text x="34.3" y="40.4">LA, ECGN =</text>
<text x="42.9" y="38.3">MAX30003,</text>
<text x="47.1" y="40.4">RA (lead</text>
<text x="54.5" y="38.3">two-electrode</text>
<text x="56.7" y="40.4">I).</text>
<text x="59.9" y="40.4">The</text>
<text x="64.3" y="40.4">third</text>
<text x="69.3" y="38.3">(Figure</text>
<text x="69.9" y="40.4">electrode</text>
<text x="77.2" y="38.3">11</text>
<text x="79.9" y="40.4">(RL)</text>
<text x="80.8" y="38.3">of</text>
<text x="83.8" y="38.3">the</text>
<text x="85" y="40.4">is</text>
<text x="87.9" y="40.4">not</text>
<text x="87.9" y="38.3">datasheet).</text>
<text x="92" y="40.4">used</text>
<text x="97.6" y="40.4">by</text>
<text x="100.9" y="40.4">the</text>
<text x="105.1" y="40.4">chip;</text>
<text x="110.8" y="40.4">its</text>
<text x="114.4" y="40.4">jack</text>
<text x="119.4" y="40.4">and</text>
<text x="124" y="40.4">header</text>
<text x="131.6" y="40.4">pins</text>
<text x="136.7" y="40.4">are</text>
<text x="140.9" y="40.4">only</text>
<text x="146" y="40.4">tied</text>
<text x="150.7" y="40.4">together.</text>
<text x="25.1" y="46.5">Input</text>
<text x="31.1" y="46.5">network</text>
<text x="39.5" y="46.5">as</text>
<text x="42.9" y="46.5">on</text>
<text x="46.3" y="46.5">the</text>
<text x="50.5" y="46.5">MAX30003WING2</text>
<text x="67.3" y="46.5">evaluation</text>
<text x="78.3" y="46.5">kit:</text>
<text x="82.4" y="46.5">49.9k</text>
<text x="88.8" y="46.5">pulse-proof</text>
<text x="101.6" y="46.5">series</text>
<text x="108.4" y="46.5">resistors,</text>
<text x="118.4" y="46.5">C201</text>
<text x="124.5" y="46.5">1</text>
<text x="126.9" y="46.5">nF</text>
<text x="130.3" y="46.5">across</text>
<text x="137.7" y="46.5">ECGP-ECGN,</text>
<text x="25.1" y="48.5">C213</text>
<text x="31.2" y="48.5">/</text>
<text x="33.7" y="48.5">C214</text>
<text x="39.8" y="48.5">10</text>
<text x="43.4" y="48.5">pF</text>
<text x="46.8" y="48.5">to</text>
<text x="49.8" y="48.5">GND (matched</text>
<text x="64.9" y="48.5">C0G),</text>
<text x="71.3" y="48.5">R208</text>
<text x="77.4" y="48.5">499k</text>
<text x="83.2" y="48.5">from</text>
<text x="88.7" y="48.5">VCM to</text>
<text x="96.8" y="48.5">the</text>
<text x="100.9" y="48.5">RL electrode.</text>
<text x="115" y="48.5">C202</text>
<text x="121" y="48.5">1</text>
<text x="123.4" y="48.5">uF</text>
<text x="126.8" y="48.5">=</text>
<text x="129.6" y="48.5">0.5</text>
<text x="133.8" y="48.5">Hz</text>
<text x="137.3" y="48.5">high-pass.</text>
<text x="278.1" y="58.4">Status</text>
<text x="285.3" y="58.4">LED D201</text>
<text x="296" y="58.4">LEADS: firmware</text>
<text x="312.8" y="58.4">lights</text>
<text x="319.3" y="58.4">it</text>
<text x="321.8" y="58.4">while</text>
<text x="327.8" y="58.4">both</text>
<text x="333.2" y="58.4">electrodes</text>
<text x="344.2" y="58.4">are</text>
<text x="348.4" y="58.4">on</text>
<text x="351.9" y="58.4">(DCLOFFINT</text>
<text x="363.9" y="58.4">clear).</text>
<text x="138.7" y="139.4">C202</text>
<text x="138.7" y="141.5">Gain</text>
<text x="144" y="141.5">(20/40/80/160),</text>
<text x="144.8" y="139.4">sets</text>
<text x="149.8" y="139.4">the</text>
<text x="153.9" y="139.4">analog</text>
<text x="161.5" y="139.4">high-pass:</text>
<text x="162.4" y="141.5">0.5</text>
<text x="166.6" y="141.5">Hz</text>
<text x="170.1" y="141.5">digital</text>
<text x="173.3" y="139.4">10</text>
<text x="176.9" y="139.4">uF</text>
<text x="177.3" y="141.5">high-pass</text>
<text x="180.3" y="139.4">=</text>
<text x="183" y="139.4">0.04</text>
<text x="188.4" y="139.4">Hz</text>
<text x="188.5" y="141.5">and</text>
<text x="191.9" y="139.4">(waveform</text>
<text x="193.1" y="141.5">40/100/150</text>
<text x="202.8" y="139.4">quality),</text>
<text x="206.6" y="141.5">Hz</text>
<text x="210.1" y="141.5">low-pass</text>
<text x="211.9" y="139.4">1</text>
<text x="214.3" y="139.4">uF</text>
<text x="217.7" y="139.4">=</text>
<text x="220.4" y="141.5">are</text>
<text x="220.4" y="139.4">0.4</text>
<text x="224.6" y="141.5">set</text>
<text x="224.6" y="139.4">Hz</text>
<text x="228.1" y="139.4">(more</text>
<text x="228.6" y="141.5">over</text>
<text x="233.7" y="141.5">SPI.</text>
<text x="234.9" y="139.4">motion</text>
<text x="242.5" y="139.4">rejection).</text>
<text x="138.7" y="149.1">AVDD/DVDD</text>
<text x="150.8" y="149.1">1.8</text>
<text x="155" y="149.1">V from</text>
<text x="162.8" y="149.1">U202;</text>
<text x="169.5" y="149.1">OVDD =</text>
<text x="178.4" y="149.1">3.3</text>
<text x="182.6" y="149.1">V so</text>
<text x="188.2" y="149.1">the</text>
<text x="192.3" y="149.1">SPI</text>
<text x="196.6" y="149.1">lines</text>
<text x="202.3" y="149.1">match</text>
<text x="209.3" y="149.1">the</text>
<text x="213.4" y="149.1">module.</text>
<text x="222.1" y="149.1">FCLK</text>
<text x="227.9" y="149.1">must</text>
<text x="233.7" y="149.1">be</text>
<text x="237.1" y="149.1">32.768</text>
<text x="244.9" y="149.1">kHz</text>
<text x="249.4" y="149.1">(X201).</text>
<text x="25.4" y="159.8">Lead</text>
<text x="31" y="159.8">cable:</text>
<text x="37.9" y="159.8">3.5</text>
<text x="42.1" y="159.8">mm</text>
<text x="46.7" y="159.8">TRS plug,</text>
<text x="57.2" y="159.8">Tip</text>
<text x="63.8" y="159.8">RL,</text>
<text x="67.9" y="159.8">Ring</text>
<text x="73.2" y="159.8">=</text>
<text x="76" y="159.8">LA, Sleeve</text>
<text x="87.1" y="159.8">=</text>
<text x="89.9" y="159.8">RA. J202</text>
<text x="99.8" y="159.8">=</text>
<text x="102.5" y="159.8">backup</text>
<text x="110.4" y="159.8">solder</text>
<text x="117.4" y="159.8">pads.</text>
<text x="138.7" y="156.7">Module</text>
<text x="146.5" y="156.7">pins:</text>
<text x="152.2" y="156.7">SCK</text>
<text x="157.1" y="156.7">P1.16</text>
<text x="163.8" y="156.7">(E9),</text>
<text x="169.6" y="156.7">MOSI</text>
<text x="175.4" y="156.7">P1.06</text>
<text x="182.1" y="156.7">(K8),</text>
<text x="188" y="156.7">MISO</text>
<text x="193.8" y="156.7">P1.02</text>
<text x="200.5" y="156.7">(A8),</text>
<text x="206.2" y="156.7">CS P0.05</text>
<text x="216.6" y="156.7">(D9),</text>
<text x="222.5" y="156.7">INT P3.07</text>
<text x="233.3" y="156.7">(C9).</text>
<text x="38.1" y="177.6">Test</text>
<text x="43.1" y="177.6">points</text>
<text x="50.1" y="177.6">(bare</text>
<text x="56.2" y="177.6">1.5</text>
<text x="60.4" y="177.6">mm</text>
<text x="65" y="177.6">pads,</text>
<text x="71.3" y="177.6">top</text>
<text x="75.4" y="177.6">side,</text>
<text x="81.1" y="177.6">not</text>
<text x="85.3" y="177.6">in</text>
<text x="88.2" y="177.6">the</text>
<text x="92.3" y="177.6">BOM)</text>
</g>
<g font-size="1.8" fill="#006464">
<text x="162.5" y="44.3">+1V8</text>
<text x="170.1" y="44.3">+1V8</text>
<text x="182.8" y="44.3">+3V3</text>
<text x="190.4" y="44.3">+3V3</text>
<text x="167.6" y="50.4">C207</text>
<text x="167.6" y="52.9">10uF</text>
<text x="175.3" y="50.4">C208</text>
<text x="175.3" y="52.9">100nF</text>
<text x="188" y="50.4">C209</text>
<text x="188" y="52.9">10uF</text>
<text x="195.6" y="50.4">C210</text>
<text x="195.6" y="52.9">100nF</text>
<text x="132" y="58.3">+1V8 +1V8 +3V3</text>
<text x="163.1" y="59.3">GND</text>
<text x="170.7" y="59.3">GND</text>
<text x="183.4" y="59.3">GND</text>
<text x="191" y="59.3">GND</text>
<text x="157.5" y="60.6">U201</text>
<text x="157.5" y="63.1">MAX30003CTI+</text>
<text x="162.5" y="64.6">+3V3</text>
<text x="59.7" y="68.2">C214</text>
<text x="59.7" y="70.7">10pF</text>
<text x="65.5" y="70.7">C0G</text>
<text x="67.3" y="68.2">C213</text>
<text x="67.3" y="70.7">10pF</text>
<text x="73.1" y="70.7">C0G</text>
<text x="82.6" y="68.2">C201</text>
<text x="82.6" y="70.7">1nF</text>
<text x="87.2" y="70.7">C0G49.9k</text>
<text x="90.2" y="68.2">R202</text>
<text x="97.8" y="68.2">R201</text>
<text x="97.8" y="70.7">49.9k</text>
<text x="125" y="69.4">ECGP</text>
<text x="125" y="72">ECGN</text>
<text x="135.5" y="68.9" transform="rotate(-90 135.5 68.9)">AVDD</text>
<text x="140.6" y="69.1" transform="rotate(-90 140.6 69.1)">DVDD</text>
<text x="145.6" y="69.2" transform="rotate(-90 145.6 69.2)">OVDD</text>
<text x="149.5" y="72">SCLK</text>
<text x="150.5" y="69.4">CSB</text>
<text x="167.6" y="70.7">R205</text>
<text x="55.1" y="77.1">GND</text>
<text x="62.7" y="77.1">GND</text>
<text x="125" y="77.1">CAPP</text>
<text x="150.4" y="77.1">SDO</text>
<text x="151.1" y="74.5">SDI</text>
<text x="167.6" y="73.3">100k</text>
<text x="269.2" y="75.8">R206</text>
<text x="125" y="79.6">CAPN</text>
<text x="150.1" y="82.1">INTB</text>
<text x="205.5" y="83.4">MCP1700T-1802E/TT</text>
<text x="213.3" y="80.9">U202</text>
<text x="269.2" y="78.3">100</text>
<text x="67.3" y="88.5">C206</text>
<text x="74.9" y="88.5">C205</text>
<text x="82.6" y="88.5">C204</text>
<text x="90.2" y="88.5">C203</text>
<text x="97.8" y="88.5">C202</text>
<text x="125" y="84.7">CPLL</text>
<text x="125" y="89.8">VREF</text>
<text x="148.8" y="84.7">INT2B</text>
<text x="149.6" y="89.8">FCLK</text>
<text x="175.2" y="88.7">+3V3</text>
<text x="200.6" y="86.2">+3V3</text>
<text x="211.1" y="89.8">VI</text>
<text x="218.1" y="89.8">VO</text>
<text x="226" y="86.2">+1V8</text>
<text x="226" y="88.7">+1V8</text>
<text x="264.1" y="89.8">D201</text>
<text x="67.3" y="91">1uF</text>
<text x="74.9" y="91">10uF</text>
<text x="82.6" y="91">10uF</text>
<text x="90.2" y="91">1nF</text>
<text x="94.8" y="91">C0G1uF</text>
<text x="102.4" y="91">X7R</text>
<text x="125" y="92.3">VCM</text>
<text x="125" y="94.8">VBG</text>
<text x="205.7" y="94.8">C211</text>
<text x="216.8" y="93.7" transform="rotate(-90 216.8 93.7)">GND</text>
<text x="231.1" y="94.8">C212</text>
<text x="62.7" y="97.4">GND</text>
<text x="70.4" y="97.4">GND</text>
<text x="78" y="97.4">GND</text>
<text x="85.6" y="97.4">GND</text>
<text x="176.1" y="100.5" transform="rotate(-90 176.1 100.5)">Vcc</text>
<text x="205.7" y="97.4">1uF</text>
<text x="213.9" y="101.2">GND</text>
<text x="231.1" y="97.4">1uF</text>
<text x="260.9" y="97.4">GND</text>
<text x="263.5" y="97.4">GREEN</text>
<text x="175" y="102.5">CLKOUT</text>
<text x="178.7" y="106.2" transform="rotate(-90 178.7 106.2)">GND</text>
<text x="181.2" y="103.3" transform="rotate(-90 181.2 103.3)">CLKOE</text>
<text x="201.2" y="103.7">GND</text>
<text x="226.6" y="103.7">GND</text>
<text x="127.9" y="113.8" transform="rotate(-90 127.9 113.8)">AGND</text>
<text x="130.4" y="113.8" transform="rotate(-90 130.4 113.8)">AGND</text>
<text x="132.9" y="113.8" transform="rotate(-90 132.9 113.8)">AGND</text>
<text x="135.5" y="113.8" transform="rotate(-90 135.5 113.8)">DGND</text>
<text x="138" y="113.8" transform="rotate(-90 138 113.8)">EP</text>
<text x="140.6" y="113.8" transform="rotate(-90 140.6 113.8)">I.C.</text>
<text x="143.1" y="113.8" transform="rotate(-90 143.1 113.8)">I.C.</text>
<text x="145.6" y="113.8" transform="rotate(-90 145.6 113.8)">I.C.</text>
<text x="148.2" y="113.8" transform="rotate(-90 148.2 113.8)">I.C.</text>
<text x="150.7" y="113.8" transform="rotate(-90 150.7 113.8)">I.C.</text>
<text x="153.3" y="113.8" transform="rotate(-90 153.3 113.8)">I.C.</text>
<text x="165.8" y="113.9">OV-7604-C7GND32.768kHz</text>
<text x="155.4" y="124.1">GND</text>
<text x="269.2" y="126.6">R208</text>
<text x="269.2" y="129.1">499k</text>
<text x="45.3" y="140.6">3.5mm</text>
<text x="48.4" y="138">J201</text>
<text x="52.9" y="140.6">TRS</text>
<text x="99.1" y="143.1">J202</text>
<text x="99.1" y="154.5">RL/LA/RA</text>
<text x="53.3" y="186.3">TP201</text>
<text x="53.3" y="188.8">FCLK</text>
<text x="78.7" y="186.3">TP202</text>
<text x="78.7" y="188.8">ECG_CS</text>
<text x="104.1" y="186.3">TP203</text>
<text x="104.1" y="188.8">ECG_SCK</text>
<text x="129.5" y="186.3">TP204</text>
<text x="129.5" y="188.8">ECG_MOSI</text>
<text x="154.9" y="186.3">TP205</text>
<text x="154.9" y="188.8">ECG_MISO</text>
<text x="180.3" y="186.3">TP206</text>
<text x="180.3" y="188.8">ECG_INT</text>
<text x="200.6" y="190.3">+1V8</text>
<text x="205.7" y="186.3">TP207</text>
<text x="205.7" y="188.8">1V8</text>
</g>
<g font-size="1.8" fill="#0f0f0f">
<text x="56.8" y="64.8" transform="rotate(-90 56.8 64.8)">ECGN</text>
<text x="64.4" y="64.8" transform="rotate(-90 64.4 64.8)">ECGP</text>
<text x="79.7" y="64.8" transform="rotate(-90 79.7 64.8)">ECGP</text>
<text x="87.3" y="64.8" transform="rotate(-90 87.3 64.8)">RA</text>
<text x="94.9" y="64.8" transform="rotate(-90 94.9 64.8)">LA</text>
<text x="116.7" y="70.8">ECGN 7</text>
<text x="116.8" y="68.2">ECGP 6</text>
<text x="79.7" y="77.6" transform="rotate(-90 79.7 77.6)">ECGN</text>
<text x="87.3" y="77.6" transform="rotate(-90 87.3 77.6)">ECGN</text>
<text x="94.9" y="77.6" transform="rotate(-90 94.9 77.6)">ECGP</text>
<text x="116.8" y="75.9">CAPP 9</text>
<text x="116.8" y="78.4">CAPN10</text>
<text x="117.1" y="83.5">CPLL 11</text>
<text x="64.4" y="85.1" transform="rotate(-90 64.4 85.1)">VBG</text>
<text x="72" y="85.1" transform="rotate(-90 72 85.1)">VCM</text>
<text x="79.7" y="85.1" transform="rotate(-90 79.7 85.1)">VREF</text>
<text x="87.3" y="85.1" transform="rotate(-90 87.3 85.1)">CPLL</text>
<text x="94.9" y="85.1" transform="rotate(-90 94.9 85.1)">CAPP</text>
<text x="117.1" y="88.6">VREF23</text>
<text x="117.9" y="91.1">VCM25</text>
<text x="118.1" y="93.6">VBG27</text>
<text x="266.4" y="95.2" transform="rotate(-90 266.4 95.2)">LEDA_MAXLEADS</text>
<text x="270.5" y="92.4">LEDA_MAXLEADS</text>
<text x="94.9" y="97.9" transform="rotate(-90 94.9 97.9)">CAPN</text>
<text x="183.4" y="101.3">1 FCLK</text>
<text x="266.4" y="123.2" transform="rotate(-90 266.4 123.2)">VCM</text>
<text x="266.4" y="133.3" transform="rotate(-90 266.4 133.3)">RL</text>
<text x="40.6" y="144.4">RA</text>
<text x="40.7" y="149.5">RL</text>
<text x="40.9" y="147">LA</text>
<text x="109.2" y="147">LA</text>
<text x="109.2" y="144.4">RL</text>
<text x="109.2" y="149.5">RA</text>
<text x="45.9" y="190.2">FCLK</text>
</g>
<g font-size="1.8" fill="#a90000">
<text x="134.4" y="63.5" transform="rotate(-90 134.4 63.5)">22</text>
<text x="139.4" y="63.5" transform="rotate(-90 139.4 63.5)">13</text>
<text x="144.5" y="63.5" transform="rotate(-90 144.5 63.5)">19</text>
<text x="122.5" y="68.3">6</text>
<text x="122.5" y="70.9">7</text>
<text x="154.9" y="68.3">15</text>
<text x="154.9" y="70.9">16</text>
<text x="122.5" y="75.9">9</text>
<text x="154.9" y="73.4">17</text>
<text x="154.9" y="75.9">18</text>
<text x="121.9" y="78.5">10</text>
<text x="121.9" y="83.6">11</text>
<text x="154.9" y="81">21</text>
<text x="154.9" y="83.6">20</text>
<text x="121.9" y="88.6">23</text>
<text x="154.9" y="88.6">14</text>
<text x="208.8" y="88.6">3</text>
<text x="221.5" y="88.6">2</text>
<text x="121.9" y="91.2">25</text>
<text x="121.9" y="93.7">27</text>
<text x="175" y="96" transform="rotate(-90 175 96)">4</text>
<text x="180.1" y="96" transform="rotate(-90 180.1 96)">3</text>
<text x="215.6" y="96" transform="rotate(-90 215.6 96)">1</text>
<text x="183.4" y="101.3">1</text>
<text x="126.7" y="116.3" transform="rotate(-90 126.7 116.3)">3</text>
<text x="129.3" y="116.3" transform="rotate(-90 129.3 116.3)">8</text>
<text x="131.8" y="116.9" transform="rotate(-90 131.8 116.9)">28</text>
<text x="134.4" y="116.9" transform="rotate(-90 134.4 116.9)">12</text>
<text x="136.9" y="116.9" transform="rotate(-90 136.9 116.9)">29</text>
<text x="139.4" y="116.3" transform="rotate(-90 139.4 116.3)">1</text>
<text x="142" y="116.3" transform="rotate(-90 142 116.3)">2</text>
<text x="144.5" y="116.3" transform="rotate(-90 144.5 116.3)">4</text>
<text x="147.1" y="116.3" transform="rotate(-90 147.1 116.3)">5</text>
<text x="149.6" y="116.9" transform="rotate(-90 149.6 116.9)">24</text>
<text x="152.1" y="116.9" transform="rotate(-90 152.1 116.9)">26</text>
<text x="46.3" y="147.1">R</text>
<text x="46.3" y="144.5">S</text>
<text x="46.4" y="149.6">T</text>
<text x="104.1" y="144.5">1</text>
<text x="104.1" y="147.1">2</text>
<text x="104.1" y="149.6">3</text>
</g>
</svg>
